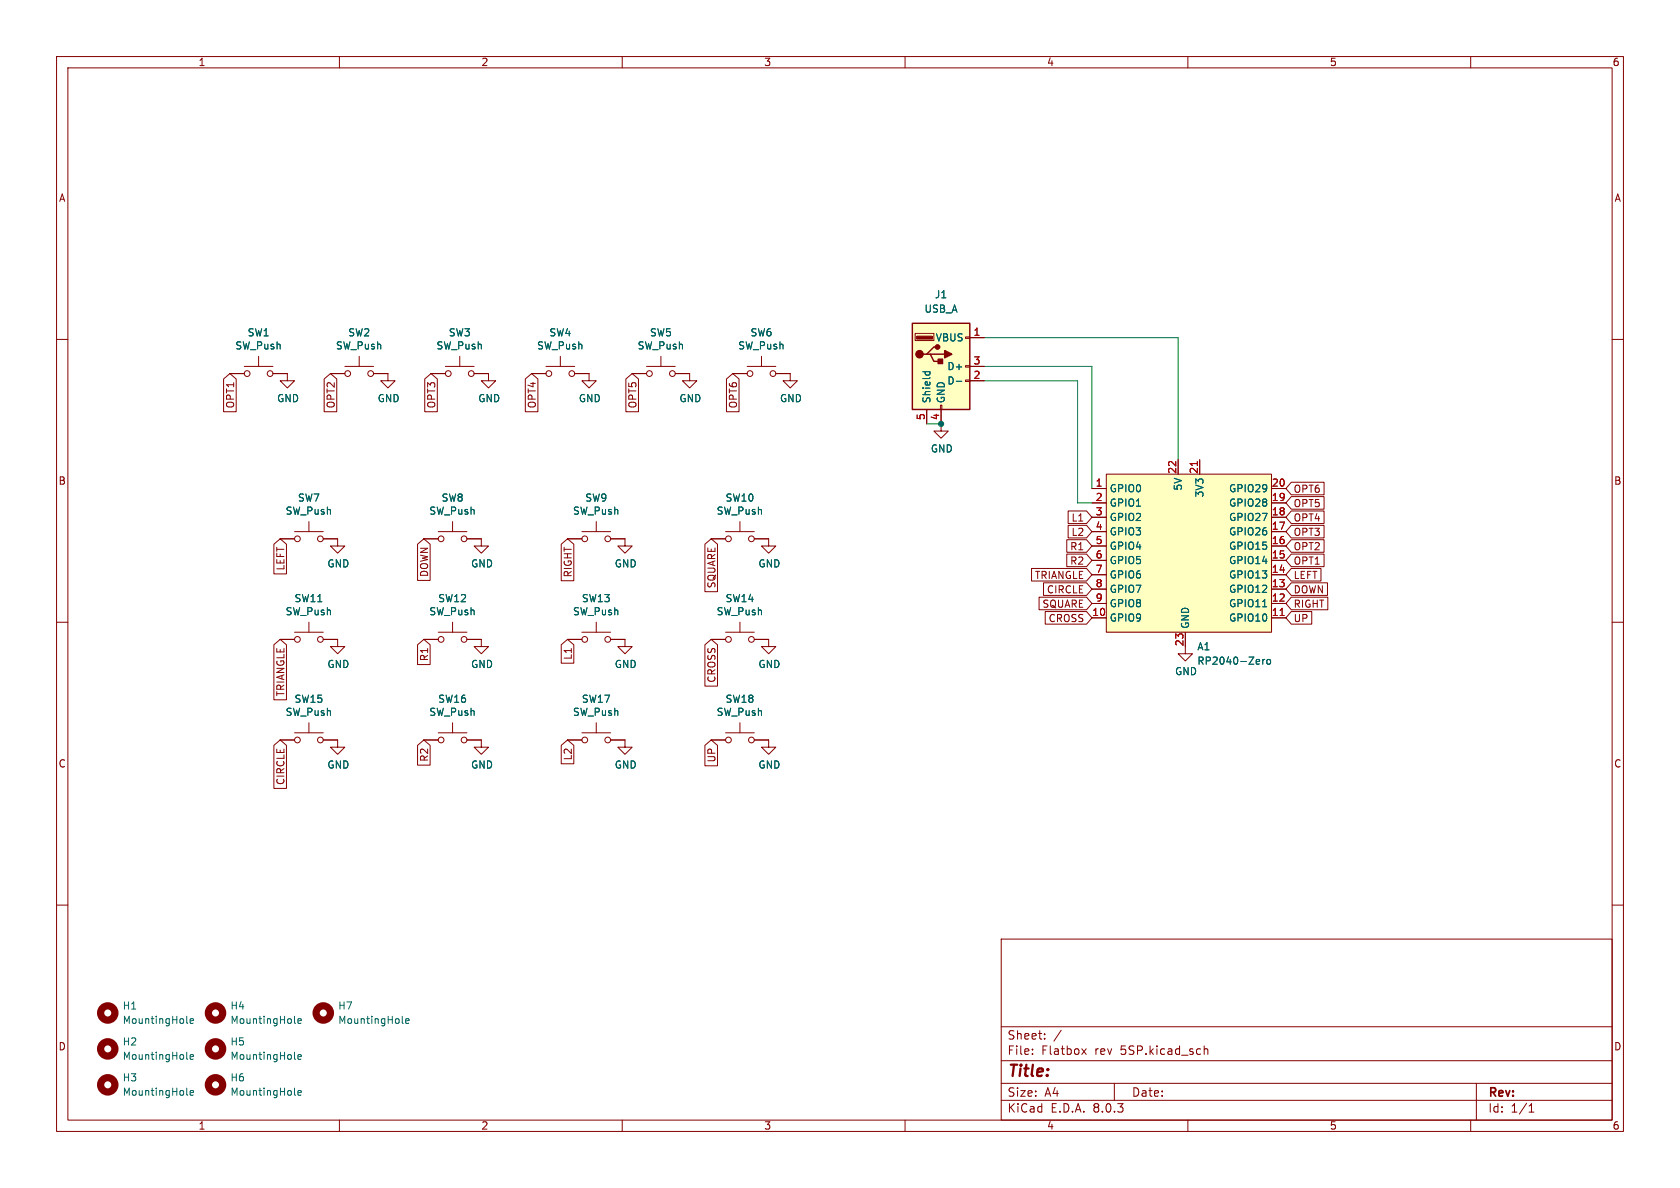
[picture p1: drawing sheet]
<svg xmlns="http://www.w3.org/2000/svg" width="297mm" height="210mm" viewBox="0 0 297 210" stroke-linecap="round" stroke-linejoin="round" font-family="sans-serif">
<g fill="none" stroke="#840000" stroke-width=".18">
<path d="M10 10h277v190h-277zM12 12h273v186h-273zM60 10v2M110 10v2M160 10v2M210 10v2M260 10v2M10 60h2M285 60h2M166.4 74.9v1.3h1.2l-1.2 1.3-1.3-1.3h1.3M10 110h2M285 110h2"/>
<path d="M135.9 130.8v1.3h1.3l-1.3 1.3-1.3-1.3h1.3M10 160h2M285 160h2M177 166h108v32h-108zM60 198v2M110 198v2M160 198v2M177 194.5h108M177 191.5h108M177 187.5h108M177 181.5h108M182.5 186.3v.1"/>
<path d="M182.5 185.5v.1M184.7 183.6v.1M184.7 182.8v.1M187.6 182.1l-1.3 2M191.2 185.4l.8 1M192 185.4l-.8 1M197 191.5v3M210 198v2M212.9 184.9v1.5M212.9 185.5l.2-.1 .4 .1v.9M260 198v2M261 191.5v6.5"/>
<path d="M270.3 196.6h.9M270.3 195.5l.4-.4v1.5"/>
</g>
<circle cx="19" cy="179.1" r="1.27" fill="none" stroke="#840000" stroke-width="1.3"/>
<path d="M33 180.7l.2 .2M33.6 180.5l.6-.1v-.3h-.4l-.2 .2 .1 .6h.5" fill="none" stroke="#006464" stroke-width=".18"/>
<path d="M161.3 57.2h10.1v15.2h-10.1z" fill="#ffffc2"/>
<path d="M161.3 57.2h10.1v15.2h-10.1zM163.8 62.6h.7l.6 1.3h1.3M164.5 62.6h2.5M165.7 61.3h-.6l-1.3 1.3h-.6" fill="none" stroke="#840000" stroke-width=".25"/>
<g fill="#840000" stroke="#840000" stroke-width=".25">
<path d="M167 62l1.3 .6-1.3 .6z"/>
<path d="M165.9 63.5h.7v.8h-.7z"/>
<circle cx="162.6" cy="62.6" r=".63"/>
<circle cx="165.7" cy="61.3" r=".38"/>
</g>
<path d="M162.1 59.4h2.7v.5h-2.7z" fill="#840000" stroke="#840000" stroke-width=".18"/>
<g fill="none" stroke="#840000" stroke-width=".18">
<path d="M161.8 58.9h3.3v1.3h-3.3zM170.7 59.6h.7v.2h-.7zM171.4 59.7h2.6M40.6 66h2.6M43.2 64.8h5.1M45.7 63v1.8M48.3 66h2.5v1.3h1.3l-1.3 1.3-1.3-1.3h1.3M58.4 66h2.6M61 64.8h5M63.5 63v1.8M66 66h2.6v1.3h1.2l-1.2 1.3-1.3-1.3h1.3M163.8 72.4v2.5"/>
<path d="M166.2 71.6h.3v.8h-.3zM166.4 72.4v2.5M170.7 67.2h.7v.2h-.7zM170.7 64.6h.7v.3h-.7zM171.4 67.3h2.6M171.4 64.8h2.6M49.5 95.3h2.6M52.1 94h5M54.6 92.2v1.8M57.1 95.3h2.6v1.2h1.3l-1.3 1.3-1.3-1.3h1.3M74.9 95.3h2.6M77.5 94h5"/>
<path d="M80 92.2v1.8M82.5 95.3h2.6v1.2h1.3l-1.3 1.3-1.3-1.3h1.3M49.5 113h2.6M52.1 111.8h5M54.6 110v1.8M57.1 113h2.6v1.3h1.3l-1.3 1.3-1.3-1.3h1.3M74.9 113h2.6M77.5 111.8h5M80 110v1.8M82.5 113h2.6v1.3h1.3l-1.3 1.3-1.3-1.3h1.3M110.5 113v1.3h1.3l-1.3 1.3-1.3-1.3h1.3M209.5 114.3v1.3h1.3l-1.3 1.2-1.2-1.2h1.2"/>
<path d="M49.5 130.8h2.6M52.1 129.5h5M54.6 127.8v1.7M57.1 130.8h2.6v1.3h1.3l-1.3 1.3-1.3-1.3h1.3M74.9 130.8h2.6M77.5 129.5h5M80 127.8v1.7M82.5 130.8h2.6v1.3h1.3l-1.3 1.3-1.3-1.3h1.3M100.3 130.8h2.6M102.9 129.5h5M105.4 127.8v1.7M107.9 130.8h2.6v1.3h1.3l-1.3 1.3-1.3-1.3h1.3"/>
<circle cx="43.7" cy="66" r=".51"/>
<circle cx="47.8" cy="66" r=".51"/>
<circle cx="61.5" cy="66" r=".51"/>
<circle cx="65.5" cy="66" r=".51"/>
<circle cx="52.6" cy="95.3" r=".51"/>
<circle cx="56.6" cy="95.3" r=".51"/>
<circle cx="78" cy="95.3" r=".51"/>
<circle cx="82" cy="95.3" r=".51"/>
<circle cx="52.6" cy="113" r=".51"/>
<circle cx="56.6" cy="113" r=".51"/>
<circle cx="78" cy="113" r=".51"/>
<circle cx="82" cy="113" r=".51"/>
<circle cx="52.6" cy="130.8" r=".51"/>
<circle cx="56.6" cy="130.8" r=".51"/>
<circle cx="78" cy="130.8" r=".51"/>
<circle cx="82" cy="130.8" r=".51"/>
<circle cx="103.4" cy="130.8" r=".51"/>
<circle cx="107.4" cy="130.8" r=".51"/>
</g>
<g fill="none" stroke="#006464" stroke-width=".18">
<path d="M163.1 65.7h1.3M163.6 65.7v.4M164.3 65.7l.1 .4M169.1 67.4h.9M33 193.4l.2 .2M33.6 193.2l.6-.1v-.3h-.4l-.2 .2 .1 .6h.5M52.1 193.4l.1 .2M52.1 187.1l.1 .2M52.1 180.7l.1 .2M52.7 193.2l.6-.1-.1-.3h-.4l-.1 .2v.6h.5M52.7 180.5l.6-.1-.1-.3h-.4l-.1 .2v.6h.5M52.7 186.8l.6-.1-.1-.2-.4-.1-.1 .2v.6h.5"/>
<path d="M71.1 180.7l.2 .2M71.7 180.5l.6-.1v-.3h-.4l-.2 .2 .1 .6h.5"/>
</g>
<g fill="none" stroke="#840000" stroke-width="1.3">
<circle cx="38.1" cy="179.1" r="1.27"/>
<circle cx="57.1" cy="179.1" r="1.27"/>
<circle cx="19" cy="191.8" r="1.27"/>
<circle cx="38.1" cy="185.4" r="1.27"/>
<circle cx="38.1" cy="191.8" r="1.27"/>
</g>
<path d="M195.6 83.8h29.2v28h-29.2z" fill="#ffffc2"/>
<g fill="none" stroke="#840000" stroke-width=".18">
<path d="M171.4 59.7h2.6M39.5 67l1.1-1 1.2 1v5.8h-2.3zM40.6 66h2.6M48.3 66h2.5M57.3 67l1.1-1 1.1 1v5.8h-2.2zM58.4 66h2.6M66 66h2.6M75.1 67l1.1-1 1.1 1v5.8h-2.2zM76.2 66h2.5M78.7 64.8h5.1M81.3 63v1.8M83.8 66h2.6v1.3h1.2l-1.2 1.3-1.3-1.3h1.3"/>
<path d="M92.9 67l1.1-1 1.1 1v5.8h-2.2zM94 66h2.5M96.5 64.8h5.1M99.1 63v1.8M101.6 66h2.5v1.3h1.3l-1.3 1.3-1.2-1.3h1.2M110.6 67l1.2-1 1.1 1v5.8h-2.3zM111.8 66h2.5M114.3 64.8h5.1M116.8 63v1.8M119.4 66h2.5v1.3h1.3l-1.3 1.3-1.3-1.3h1.3M128.4 67l1.1-1 1.2 1v5.8h-2.3zM129.5 66h2.6"/>
<path d="M132.1 64.8h5.1M134.6 63v1.8M137.2 66h2.5v1.3h1.3l-1.3 1.3-1.3-1.3h1.3M163.8 72.4v2.5M166.4 72.4v2.5M171.4 64.8h2.6M171.4 67.3h2.6M48.4 96.2l1.1-.9 1.1 .9v5.3h-2.2zM49.5 95.3h2.6M57.1 95.3h2.6M73.8 96.2l1.1-.9 1.1 .9v6.4h-2.2zM74.9 95.3h2.6"/>
<path d="M82.5 95.3h2.6M99.2 96.2l1.1-.9 1.1 .9v6.5h-2.2zM100.3 95.3h2.6M102.9 94h5M105.4 92.2v1.8M107.9 95.3h2.6v1.2h1.3l-1.3 1.3-1.3-1.3h1.3M124.6 96.2l1.1-.9 1.1 .9v8.4h-2.2zM125.7 95.3h2.6M128.3 94h5M130.8 92.2v1.8M133.3 95.3h2.6v1.2h1.3l-1.3 1.3-1.3-1.3h1.3M188.6 95.4h3.5l.9 1.1-.9 1.1h-3.5z"/>
<path d="M188.6 97.9h3.5l.9 1.2-.9 1.1h-3.5zM188.8 90.3h3.3l.9 1.1-.9 1.2h-3.3zM188.8 92.9h3.3l.9 1.1-.9 1.1h-3.3zM193 86.4h2.6M193 99.1h2.6M193 96.5h2.6M193 94h2.6M193 91.4h2.6M193 88.9h2.6M195.6 83.8h29.2v28h-29.2zM208.3 81.3v2.5M212.1 81.3v2.5"/>
<path d="M224.8 86.4h2.5M224.8 99.1h2.5M224.8 96.5h2.5M224.8 94h2.5M224.8 91.4h2.5M224.8 88.9h2.5M228.3 92.9h5.8v2.2h-5.8l-1-1.1zM228.3 85.2h5.8v2.3h-5.8l-1-1.1zM228.3 90.3h5.8v2.3h-5.8l-1-1.2zM228.3 87.8h5.8v2.2h-5.8l-1-1.1zM228.3 97.9h5.8v2.3h-5.8l-1-1.1zM228.3 95.4h5.8v2.2h-5.8l-1-1.1z"/>
<path d="M48.4 114l1.1-1 1.1 1v9.7h-2.2zM49.5 113h2.6M57.1 113h2.6M73.8 114l1.1-1 1.1 1v3.5h-2.2zM74.9 113h2.6M82.5 113h2.6M99.2 114l1.1-1 1.1 1v3.2h-2.2zM100.3 113h2.6M102.9 111.8h5M105.4 110v1.8M107.9 113h2.6M124.6 114l1.1-1 1.1 1v7.3h-2.2z"/>
<path d="M125.7 113h2.6M128.3 111.8h5M130.8 110v1.8M133.3 113h2.6v1.3h1.3l-1.3 1.3-1.3-1.3h1.3M182.4 100.5h9.7l.9 1.1-.9 1.1h-9.7zM183.7 105.6h8.4l.9 1.1-.9 1.1h-8.4zM184.5 103h7.6l.9 1.1-.9 1.2h-7.6zM184.8 108.1h7.3l.9 1.1-.9 1.1h-7.3zM193 109.2h2.6M193 106.7h2.6M193 104.1h2.6M193 101.6h2.6"/>
<path d="M209.5 111.8v2.5M224.8 109.2h2.5M224.8 106.7h2.5M224.8 104.1h2.5M224.8 101.6h2.5M228.3 108.1h3.6v2.2h-3.6l-1-1.1zM228.3 103h6.4v2.3h-6.4l-1-1.2zM228.3 100.5h5.2v2.2h-5.2l-1-1.1zM228.3 105.6h6.4v2.2h-6.4l-1-1.1zM48.4 131.8l1.1-1 1.1 1v7.6h-2.2zM49.5 130.8h2.6M57.1 130.8h2.6"/>
<path d="M73.8 131.8l1.1-1 1.1 1v3.5h-2.2zM74.9 130.8h2.6M82.5 130.8h2.6M99.2 131.8l1.1-1 1.1 1v3.2h-2.2zM100.3 130.8h2.6M107.9 130.8h2.6M124.6 131.8l1.1-1 1.1 1v3.6h-2.2zM125.7 130.8h2.6M128.3 129.5h5M130.8 127.8v1.7M133.3 130.8h2.6"/>
<circle cx="79.2" cy="66" r=".51"/>
<circle cx="83.3" cy="66" r=".51"/>
<circle cx="97" cy="66" r=".51"/>
<circle cx="101.1" cy="66" r=".51"/>
<circle cx="114.8" cy="66" r=".51"/>
<circle cx="118.9" cy="66" r=".51"/>
<circle cx="132.6" cy="66" r=".51"/>
<circle cx="136.7" cy="66" r=".51"/>
<circle cx="103.4" cy="95.3" r=".51"/>
<circle cx="107.4" cy="95.3" r=".51"/>
<circle cx="128.8" cy="95.3" r=".51"/>
<circle cx="132.8" cy="95.3" r=".51"/>
<circle cx="103.4" cy="113" r=".51"/>
<circle cx="107.4" cy="113" r=".51"/>
<circle cx="128.8" cy="113" r=".51"/>
<circle cx="132.8" cy="113" r=".51"/>
<circle cx="128.8" cy="130.8" r=".51"/>
<circle cx="132.8" cy="130.8" r=".51"/>
</g>
<path d="M211.7 81.6v.7M226.3 108.8h.7" fill="none" stroke="#a90000" stroke-width=".18"/>
<path d="M163.1 65.7h1.3M163.6 65.7v.4M164.3 65.7l.1 .4M169.1 67.4h.9M223.2 107.3h.7M223.2 116.6v.8M223.6 116.6l-.4 .2M224 116.7l.2-.1 .4 .1v.5l-.1 .2h-.3l-.2-.1zM33 187.1l.2 .2M33.6 186.8l.6-.1v-.2l-.4-.1-.2 .2 .1 .6h.5" fill="none" stroke="#006464" stroke-width=".18"/>
<circle cx="19" cy="185.4" r="1.27" fill="none" stroke="#840000" stroke-width="1.3"/>
<path d="M174 59.7h34.3v21.6M163.8 74.9h2.6M174 64.8h19v21.6M174 67.3h16.5v21.6h2.5" fill="none" stroke="#009600" stroke-width=".18"/>
<circle cx="166.4" cy="74.9" r=".46" fill="#009600" stroke="#009600" stroke-width=".18"/>
<text font-size="2.8" fill="#840000" x="178" y="190.9">Title:</text>
<g font-size="2.1" fill="#840000">
<text x="178" y="184">Sheet:</text>
<text x="178" y="186.7">File:</text>
<text x="184.1" y="186.7">Flatbox</text>
<text x="193.6" y="186.7">rev</text>
<text x="198.3" y="186.7">5SP.kicad_sch</text>
<text x="178" y="196.9">KiCad</text>
<text x="178" y="194.1">Size:</text>
<text x="184.7" y="194.1">A4</text>
<text x="185.7" y="196.9">E.D.A.</text>
<text x="193.3" y="196.9">8.0.3</text>
<text x="200" y="194.1">Date:</text>
<text x="263" y="194.3">Rev:</text>
<text x="263" y="196.9">Id:</text>
<text x="267.1" y="196.9">1/1</text>
</g>
<g font-size="1.8" fill="#840000">
<text x="35" y="11.9">1</text>
<text x="85" y="11.9">2</text>
<text x="135" y="11.9">3</text>
<text x="185" y="11.9">4</text>
<text x="235" y="11.9">5</text>
<text x="285" y="11.9">6</text>
<text x="10.3" y="35.9">A</text>
<text x="285.3" y="35.9">A</text>
<text x="41.6" y="72.3" transform="rotate(-90 41.6 72.3)">OPT1</text>
<text x="59.4" y="72.3" transform="rotate(-90 59.4 72.3)">OPT2</text>
<text x="77.2" y="72.3" transform="rotate(-90 77.2 72.3)">OPT3</text>
<text x="94.9" y="72.3" transform="rotate(-90 94.9 72.3)">OPT4</text>
<text x="112.7" y="72.3" transform="rotate(-90 112.7 72.3)">OPT5</text>
<text x="130.5" y="72.3" transform="rotate(-90 130.5 72.3)">OPT6</text>
<text x="10.3" y="85.9">B</text>
<text x="228.6" y="87.3">OPT6</text>
<text x="228.6" y="89.9">OPT5</text>
<text x="285.3" y="85.9">B</text>
<text x="189.3" y="92.4">L1</text>
<text x="189.3" y="94.9">L2</text>
<text x="228.6" y="94.9">OPT3</text>
<text x="228.6" y="92.4">OPT4</text>
<text x="50.5" y="101" transform="rotate(-90 50.5 101)">LEFT</text>
<text x="189.1" y="97.5">R1</text>
<text x="189.1" y="100">R2</text>
<text x="228.6" y="100">OPT1</text>
<text x="228.6" y="97.5">OPT2</text>
<text x="75.9" y="102.1" transform="rotate(-90 75.9 102.1)">DOWN</text>
<text x="101.3" y="102.2" transform="rotate(-90 101.3 102.2)">RIGHT</text>
<text x="126.7" y="104.1" transform="rotate(-90 126.7 104.1)">SQUARE</text>
<text x="182.9" y="102.6">TRIANGLE</text>
<text x="184.2" y="107.6">SQUARE</text>
<text x="185" y="105.1">CIRCLE</text>
<text x="228.6" y="105.1">DOWN</text>
<text x="228.6" y="102.6">LEFT</text>
<text x="228.6" y="107.6">RIGHT</text>
<text x="185.3" y="110.2">CROSS</text>
<text x="228.6" y="110.2">UP</text>
<text x="75.9" y="117" transform="rotate(-90 75.9 117)">R1</text>
<text x="101.3" y="116.7" transform="rotate(-90 101.3 116.7)">L1</text>
<text x="50.5" y="123.2" transform="rotate(-90 50.5 123.2)">TRIANGLE</text>
<text x="126.7" y="120.8" transform="rotate(-90 126.7 120.8)">CROSS</text>
<text x="10.3" y="135.9">C</text>
<text x="75.9" y="134.8" transform="rotate(-90 75.9 134.8)">R2</text>
<text x="101.3" y="134.5" transform="rotate(-90 101.3 134.5)">L2</text>
<text x="126.7" y="134.9" transform="rotate(-90 126.7 134.9)">UP</text>
<text x="285.3" y="135.9">C</text>
<text x="50.5" y="138.9" transform="rotate(-90 50.5 138.9)">CIRCLE</text>
<text x="10.3" y="185.9">D</text>
<text x="285.3" y="185.9">D</text>
<text x="35" y="199.9">1</text>
<text x="85" y="199.9">2</text>
<text x="135" y="199.9">3</text>
<text x="185" y="199.9">4</text>
<text x="235" y="199.9">5</text>
<text x="285" y="199.9">6</text>
</g>
<g font-size="1.8" fill="#006464">
<text x="165.2" y="52.9">J1</text>
<text x="43.7" y="59.7">SW1</text>
<text x="61.5" y="59.7">SW2</text>
<text x="79.2" y="59.7">SW3</text>
<text x="97" y="59.7">SW4</text>
<text x="114.8" y="59.7">SW5</text>
<text x="132.6" y="59.7">SW6</text>
<text x="163.3" y="55.5">USB_A</text>
<text x="41.5" y="62">SW_Push</text>
<text x="59.3" y="62">SW_Push</text>
<text x="77.1" y="62">SW_Push</text>
<text x="94.8" y="62">SW_Push</text>
<text x="112.6" y="62">SW_Push</text>
<text x="130.4" y="62">SW_Push</text>
<text x="165.3" y="60.6">VBUS</text>
<text x="167.4" y="65.6">D+</text>
<text x="48.9" y="71.3">GND</text>
<text x="66.7" y="71.3">GND</text>
<text x="84.5" y="71.3">GND</text>
<text x="102.2" y="71.3">GND</text>
<text x="120" y="71.3">GND</text>
<text x="137.8" y="71.3">GND</text>
<text x="164.7" y="71.4" transform="rotate(-90 164.7 71.4)">Shield</text>
<text x="167.2" y="71.4" transform="rotate(-90 167.2 71.4)">GND</text>
<text x="167.4" y="68.2">D-</text>
<text x="164.5" y="80.2">GND</text>
<text x="52.6" y="88.9">SW7</text>
<text x="78" y="88.9">SW8</text>
<text x="103.4" y="88.9">SW9</text>
<text x="128.2" y="88.9">SW10</text>
<text x="196.1" y="87.2">GPIO0</text>
<text x="196.1" y="89.8">GPIO1</text>
<text x="209.1" y="86.8" transform="rotate(-90 209.1 86.8)">5V</text>
<text x="213" y="88" transform="rotate(-90 213 88)">3V3</text>
<text x="217.2" y="89.8">GPIO28</text>
<text x="217.2" y="87.2">GPIO29</text>
<text x="50.4" y="91.2">SW_Push</text>
<text x="75.8" y="91.2">SW_Push</text>
<text x="101.2" y="91.2">SW_Push</text>
<text x="126.6" y="91.2">SW_Push</text>
<text x="196.1" y="92.3">GPIO2</text>
<text x="196.1" y="94.8">GPIO3</text>
<text x="217.2" y="94.8">GPIO26</text>
<text x="217.2" y="92.3">GPIO27</text>
<text x="57.8" y="100.5">GND</text>
<text x="83.2" y="100.5">GND</text>
<text x="108.6" y="100.5">GND</text>
<text x="134" y="100.5">GND</text>
<text x="196.1" y="97.4">GPIO4</text>
<text x="196.1" y="99.9">GPIO5</text>
<text x="217.2" y="99.9">GPIO14</text>
<text x="217.2" y="97.4">GPIO15</text>
<text x="52" y="106.7">SW11</text>
<text x="77.4" y="106.7">SW12</text>
<text x="102.8" y="106.7">SW13</text>
<text x="128.2" y="106.7">SW14</text>
<text x="196.1" y="102.5">GPIO6</text>
<text x="196.1" y="105">GPIO7</text>
<text x="196.1" y="107.5">GPIO8</text>
<text x="217.2" y="107.5">GPIO11</text>
<text x="217.2" y="105">GPIO12</text>
<text x="217.2" y="102.5">GPIO13</text>
<text x="50.4" y="109">SW_Push</text>
<text x="75.8" y="109">SW_Push</text>
<text x="101.2" y="109">SW_Push</text>
<text x="126.6" y="109">SW_Push</text>
<text x="196.1" y="110.1">GPIO9</text>
<text x="210.4" y="111.3" transform="rotate(-90 210.4 111.3)">GND</text>
<text x="217.2" y="110.1">GPIO10</text>
<text x="57.8" y="118.3">GND</text>
<text x="83.2" y="118.3">GND</text>
<text x="108.6" y="118.3">GND</text>
<text x="134" y="118.3">GND</text>
<text x="207.6" y="119.6">GND</text>
<text x="211.6" y="115.2">A1</text>
<text x="211.6" y="117.7">RP2040-Zero</text>
<text x="52" y="124.4">SW15</text>
<text x="77.4" y="124.4">SW16</text>
<text x="102.8" y="124.4">SW17</text>
<text x="128.2" y="124.4">SW18</text>
<text x="50.4" y="126.7">SW_Push</text>
<text x="75.8" y="126.7">SW_Push</text>
<text x="101.2" y="126.7">SW_Push</text>
<text x="126.6" y="126.7">SW_Push</text>
<text x="57.8" y="136.1">GND</text>
<text x="83.2" y="136.1">GND</text>
<text x="108.6" y="136.1">GND</text>
<text x="134" y="136.1">GND</text>
<text x="21.6" y="178.7">H1</text>
<text x="40.6" y="178.7">H4</text>
<text x="59.7" y="178.7">H7</text>
<text x="21.6" y="181.2">MountingHole</text>
<text x="21.6" y="185">H2</text>
<text x="40.6" y="185">H5</text>
<text x="40.6" y="181.2">MountingHole</text>
<text x="59.7" y="181.2">MountingHole</text>
<text x="21.6" y="191.4">H3</text>
<text x="21.6" y="187.6">MountingHole</text>
<text x="40.6" y="191.4">H6</text>
<text x="40.6" y="187.6">MountingHole</text>
<text x="21.6" y="193.9">MountingHole</text>
<text x="40.6" y="193.9">MountingHole</text>
</g>
<g font-size="1.8" fill="#a90000">
<text x="172" y="59.4">1</text>
<text x="172" y="64.5">3</text>
<text x="172" y="67.1">2</text>
<text x="163.6" y="74.4" transform="rotate(-90 163.6 74.4)">5</text>
<text x="166.1" y="74.4" transform="rotate(-90 166.1 74.4)">4</text>
<text x="208" y="83.9" transform="rotate(-90 208 83.9)">22</text>
<text x="211.8" y="83.9" transform="rotate(-90 211.8 83.9)">21</text>
<text x="193.6" y="86.1">1</text>
<text x="193.6" y="88.6">2</text>
<text x="224.7" y="88.6">19</text>
<text x="224.7" y="86.1">20</text>
<text x="193.6" y="91.2">3</text>
<text x="193.6" y="93.7">4</text>
<text x="224.7" y="93.7">17</text>
<text x="224.7" y="91.2">18</text>
<text x="193.6" y="96.3">5</text>
<text x="193.6" y="98.8">6</text>
<text x="193.6" y="101.3">7</text>
<text x="224.7" y="101.3">14</text>
<text x="224.7" y="98.8">15</text>
<text x="224.7" y="96.3">16</text>
<text x="193.6" y="103.9">8</text>
<text x="193.6" y="106.4">9</text>
<text x="224.7" y="106.4">12</text>
<text x="224.7" y="103.9">13</text>
<text x="193" y="109">10</text>
<text x="224.7" y="109">11</text>
<text x="209.3" y="114.3" transform="rotate(-90 209.3 114.3)">23</text>
</g>
</svg>
